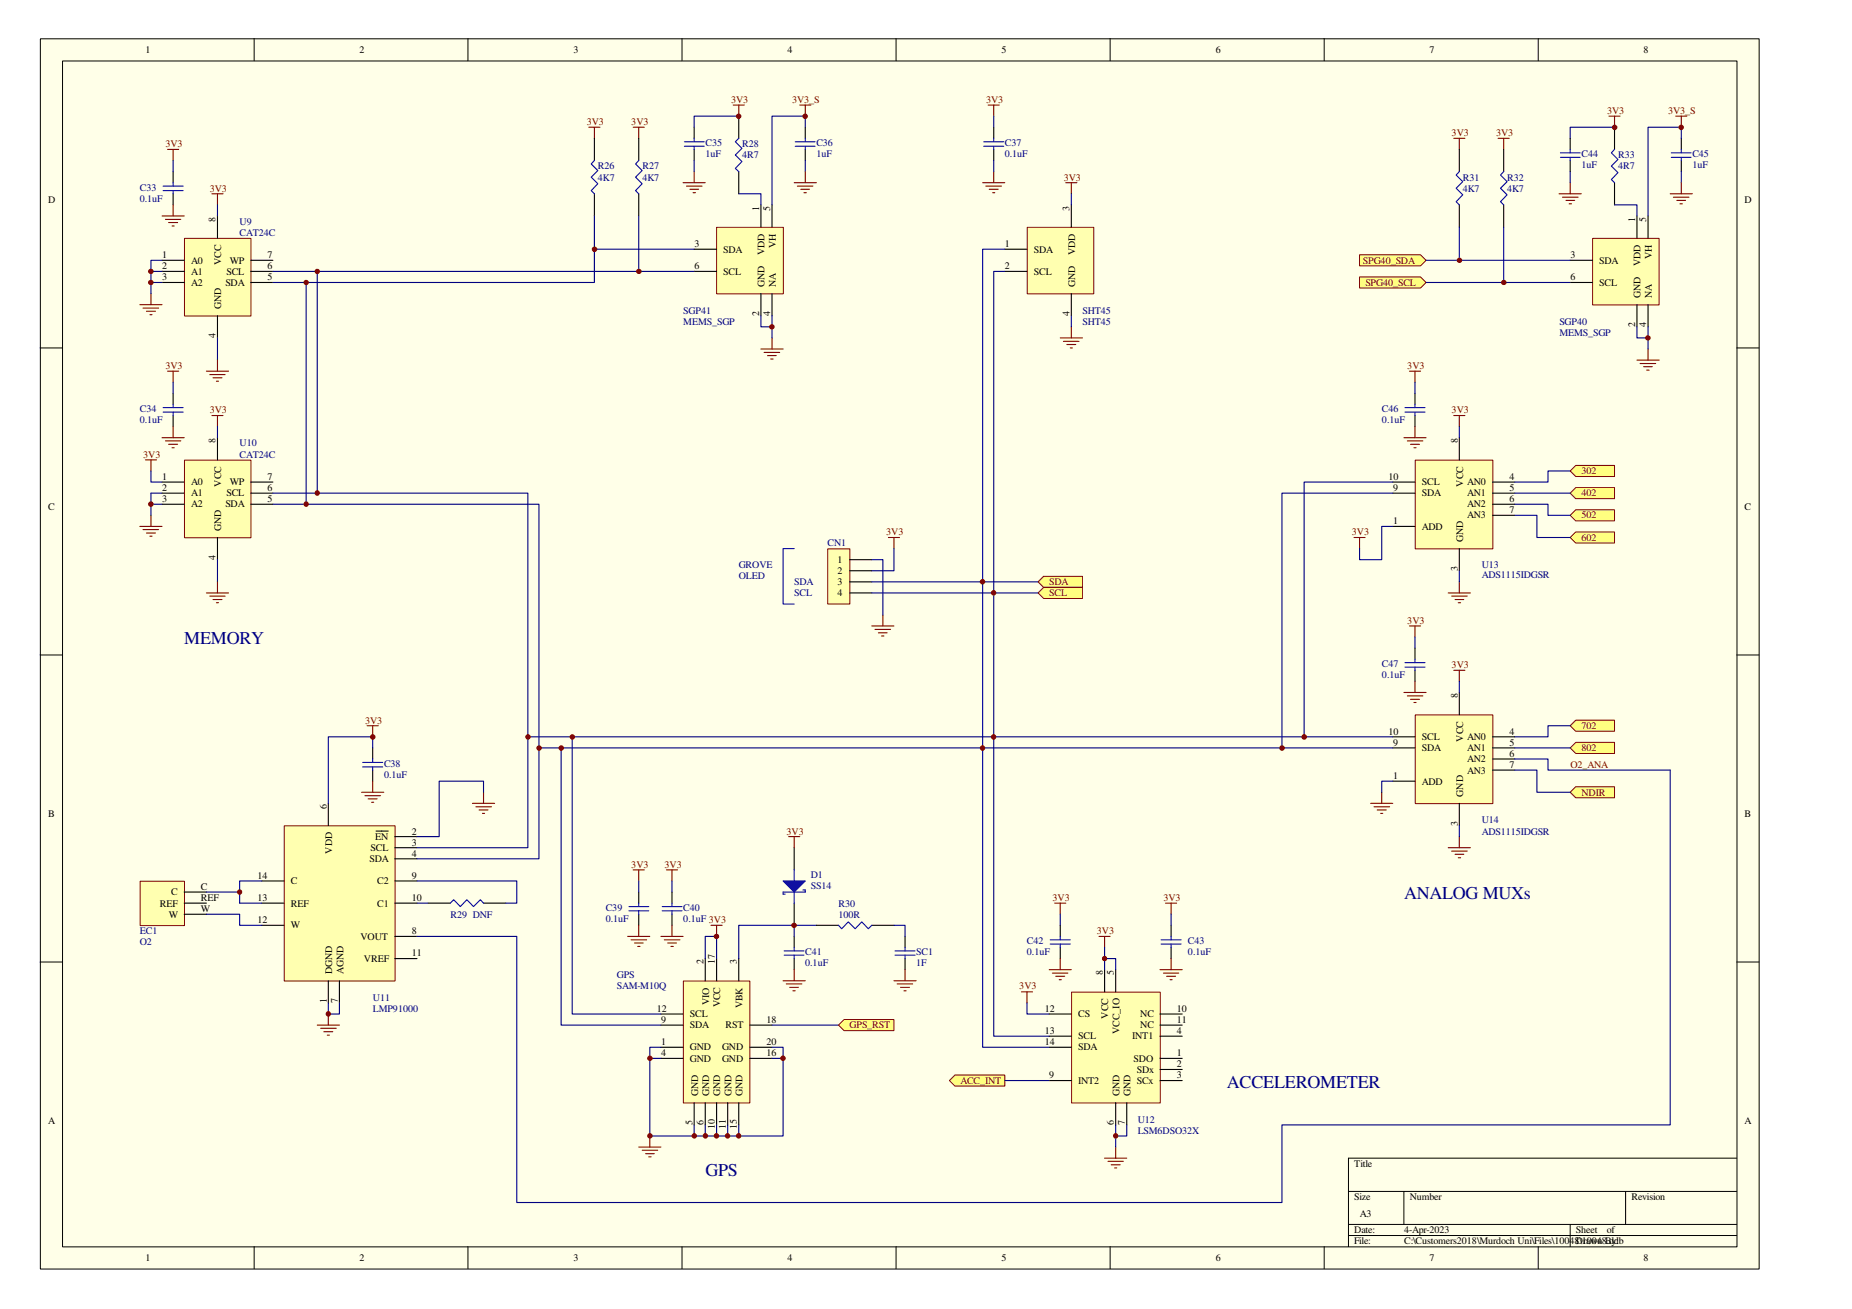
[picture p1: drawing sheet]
<svg xmlns="http://www.w3.org/2000/svg" width="297mm" height="210mm" viewBox="0 0 297 210" stroke-linecap="round" stroke-linejoin="round" font-family="sans-serif">
<path d="M6.5 6.2h275.6v197.3h-275.6z" fill="#ffffe8"/>
<g fill="none" stroke="#000" stroke-width=".16">
<path d="M6.5 6.2h275.6v197.3h-275.6zM10 9.8h268.6v190.1h-268.6zM40.8 6.2v3.5M75.1 6.2v3.5M109.4 6.2v3.5M143.7 6.2v3.5M178.1 6.2v3.5M212.4 6.2v3.5M246.7 6.2v3.5M6.4 55.8h3.6M278.5 55.8h3.6M6.4 105h3.6"/>
<path d="M278.5 105h3.6M6.4 154.3h3.6M278.5 154.3h3.6M40.8 199.9v3.6M75.1 199.9v3.6M109.4 199.9v3.6M143.7 199.9v3.6M178.1 199.9v3.6M212.4 199.9v3.6M216.3 191.1h62.2M216.3 196.3h62.2M216.3 198.1h62.2"/>
<path d="M225.2 191.1v5.2M246.7 199.9v3.6M251.8 196.3v3.6M260.7 191.1v5.2M278.5 185.7h-62.2v14.2"/>
</g>
<path d="M115 36.5h10.6v10.6h-10.6z" fill="#ffffb0"/>
<path d="M114.9 36.4h10.7v10.7h-10.7z" fill="none" stroke="#800000" stroke-width=".16"/>
<path d="M111.3 40h3.6M122 32.9v3.5M123.8 32.9v3.5M111.3 43.5h3.6M122 47.1v3.5M123.8 47.1v3.5" fill="none" stroke="#000" stroke-width=".18"/>
<path d="M255.5 38.3h10.6v10.6h-10.6z" fill="#ffffb0"/>
<path d="M255.4 38.2h10.7v10.7h-10.7z" fill="none" stroke="#800000" stroke-width=".16"/>
<path d="M262.5 34.6v3.6M264.3 34.6v3.6M251.8 41.7h3.6M251.8 45.3h3.6M262.5 48.9v3.5M264.3 48.9v3.5" fill="none" stroke="#000" stroke-width=".18"/>
<path d="M29.6 38.3h10.7v12.4h-10.7z" fill="#ffffb0"/>
<path d="M29.6 38.2h10.7v12.5h-10.7z" fill="none" stroke="#800000" stroke-width=".16"/>
<path d="M27.8 27.5v1.8M27.8 31.1v1.8M34.9 34.6v3.6M26 41.7h3.5M26 43.5h3.5M26 45.3h3.5M34.9 50.6v3.6M40.2 41.7h3.6M40.2 43.5h3.6M40.2 45.3h3.6" fill="none" stroke="#000" stroke-width=".18"/>
<path d="M26.2 30.6h3.2M26.2 29.8h3.2M27.8 29.3v.5M27.8 30.6v.5" fill="none" stroke="#00f" stroke-width=".18"/>
<g fill="none" stroke="#800000" stroke-width=".18">
<path d="M26 34.6h3.5M26.5 35.2h2.5M26.9 24h1.8M27 35.7h1.5M27.6 36.2h.3M27.8 24v1.7M27.8 32.9v1.7M22.4 48.9h3.6M22.9 49.4h2.5M23.5 49.9h1.4M24 50.5h.4M24.2 47.1v1.8"/>
<path d="M33.1 59.5h3.6M34.9 57.7v1.8M33.7 60.1h2.4M34.2 60.6h1.4M34.7 61.1h.3"/>
</g>
<path d="M27.8 25.7v1.8M24.2 43.5h1.8M24.2 45.3h1.8M26 41.7h-1.8v5.4M34.9 54.2v3.5" fill="none" stroke="#000080" stroke-width=".18"/>
<circle cx="24.2" cy="43.5" r=".35" fill="#800000"/>
<circle cx="24.2" cy="43.5" r=".35" fill="none" stroke="#800000" stroke-width=".16"/>
<circle cx="24.2" cy="45.3" r=".35" fill="#800000"/>
<circle cx="24.2" cy="45.3" r=".35" fill="none" stroke="#800000" stroke-width=".16"/>
<g fill="none" stroke="#800000" stroke-width=".18">
<path d="M117.6 16.8h1.8M118.5 16.8v1.8M128.3 16.8h1.7M129.2 16.8v1.8M258.1 18.6h1.7M259 18.6v1.8M268.8 18.6h1.8M269.7 18.6v1.8M94.4 20.4h1.8M95.3 20.4v1.8M101.6 20.4h1.7M102.4 20.4v1.8"/>
<path d="M109.6 29.3h3.5M110.1 29.8h2.5M110.7 30.4h1.4M111.2 30.9h.3M111.3 27.5v1.8M127.4 29.3h3.5M127.9 29.8h2.5M128.4 30.4h1.4M128.9 30.9h.4M129.2 27.5v1.8M250.1 31.1h3.5M250.6 31.6h2.5"/>
<path d="M251.2 32.1h1.4M251.7 32.7h.4M251.8 29.3v1.8M267.9 31.1h3.5M268.4 31.6h2.5M268.9 32.1h1.4M269.4 32.7h.4M269.7 29.3v1.8M122 56h3.6M122.6 56.5h2.5M123.1 57h1.4M123.6 57.6h.4"/>
<path d="M123.8 54.2v1.8M262.5 57.7h3.6M263.1 58.3h2.5M263.6 58.8h1.4M264.1 59.4h.4M264.3 56v1.7"/>
</g>
<g fill="none" stroke="#000080" stroke-width=".18">
<path d="M118.5 18.6h-7.2v1.8M95.3 34.6v5.4h16M102.4 34.6v8.9h8.9M111.3 25.7v1.8M118.5 31.1h3.5v1.8M129.2 20.4v-1.8h-5.4v14.3M129.2 25.7v1.8M251.8 27.5v1.8M259 32.9h3.5v1.7M259 20.4h-7.2v1.8M269.7 22.2v-1.8h-5.4v14.2M269.7 27.5v1.8"/>
<path d="M122 50.6v1.8h1.8M123.8 50.6v3.6M262.5 52.4v1.8h1.8M264.3 52.4v3.6"/>
</g>
<g fill="none" stroke="#000" stroke-width=".18">
<path d="M118.5 18.6v3.6M95.3 22.2v3.5M95.3 31.1v3.5M102.4 22.2v3.5M102.4 31.1v3.5M111.3 20.4v1.8M111.3 24v1.7M118.5 27.5v3.6M129.2 20.4v1.8M129.2 24v1.7M251.8 22.2v1.8M251.8 25.7v1.8"/>
<path d="M259 20.4v3.6M259 29.3v3.6M269.7 22.2v1.8M269.7 25.7v1.8"/>
</g>
<g fill="none" stroke="#00f" stroke-width=".18">
<path d="M95.3 25.7l-.5 .6 1.1 1-1.1 1.1 1.1 1.1-1.1 1.1 .5 .5M102.4 25.7l-.5 .6 1.1 1-1.1 1.1 1.1 1.1-1.1 1.1 .5 .5M109.8 23.5h3.1M109.8 22.7h3.1M111.3 22.2v.5M111.3 23.5v.5M118.5 22.2l-.6 .5 1.1 1.1-1.1 1 1.1 1.1-1.1 1.1 .6 .5M127.5 23.5h3.2M127.5 22.7h3.2M129.2 22.2v.5M129.2 23.5v.5M250.3 25.2h3.1"/>
<path d="M250.3 24.5h3.1M251.8 24v.5M251.8 25.2v.5M259 24l-.6 .5 1.1 1.1-1.1 1 1.1 1.1-1.1 1.1 .6 .5M268.1 25.2h3.1M268.1 24.5h3.1M269.7 24v.5M269.7 25.2v.5"/>
</g>
<path d="M132.8 88.1h3.5v8.8h-3.5z" fill="#ffffb0"/>
<path d="M132.8 88h3.5v8.9h-3.5z" fill="none" stroke="#800000" stroke-width=".16"/>
<path d="M136.3 89.7h3.5M136.3 91.5h3.5M136.3 93.3h3.5M136.3 95.1h3.5" fill="none" stroke="#000" stroke-width=".18"/>
<path d="M141.6 98.6v1.8M142.5 86.2h1.8M143.4 86.2v1.8M139.8 100.4h3.6M140.3 100.9h2.5M140.9 101.5h1.4M141.4 102h.4" fill="none" stroke="#800000" stroke-width=".18"/>
<path d="M127.4 88h-1.8v8.9h1.8" fill="none" stroke="#00f" stroke-width=".18"/>
<path d="M171.9 159.1h14.2v17.8h-14.2z" fill="#ffffb0"/>
<path d="M171.9 159.1h14.2v17.8h-14.2z" fill="none" stroke="#800000" stroke-width=".16"/>
<g fill="none" stroke="#000" stroke-width=".18">
<path d="M177.2 155.5v3.5M178.9 155.5v3.5M168.3 173.3h3.5M168.3 166.2h3.5M168.3 167.9h3.5M168.3 162.6h3.5M178.9 176.8v3.6M180.7 176.8v3.6M186.1 169.7h3.5M186.1 171.5h3.5M186.1 173.3h3.5M186.1 166.2h3.5"/>
<path d="M186.1 162.6h3.5M186.1 164.4h3.5"/>
</g>
<path d="M164.8 36.5h10.6v10.6h-10.6z" fill="#ffffb0"/>
<path d="M164.8 36.4h10.6v10.7h-10.6z" fill="none" stroke="#800000" stroke-width=".16"/>
<path d="M159.4 20.4v1.8M159.4 24v1.7M161.2 40h3.5M171.8 32.9v3.5M161.2 43.5h3.5M171.8 47.1v3.5M59.8 119.9v1.8M59.8 123.5v1.8" fill="none" stroke="#000" stroke-width=".18"/>
<path d="M157.8 23.5h3.2M157.8 22.7h3.2M159.4 22.2v.5M159.4 23.5v.5M58.2 123h3.2M58.2 122.3h3.2M59.8 121.7v.6M59.8 123v.5" fill="none" stroke="#00f" stroke-width=".18"/>
<g fill="none" stroke="#800000" stroke-width=".18">
<path d="M158.5 16.8h1.8M159.4 16.8v1.8M157.6 29.3h3.6M158.1 29.8h2.5M158.7 30.4h1.4M159.2 30.9h.4M159.4 27.5v1.8M170.9 29.3h1.8M171.8 29.3v1.8M170.1 54.2h3.5M170.6 54.7h2.5M171.1 55.2h1.4"/>
<path d="M171.7 55.8h.3M171.8 52.4v1.8M58.9 116.4h1.8M59.8 116.4v1.8M58 127h3.5M58.5 127.6h2.5M59.1 128.1h1.4M59.6 128.7h.3M59.8 125.3v1.7"/>
</g>
<path d="M159.4 18.6v1.8M159.4 25.7v1.8M171.8 31.1v1.8M171.8 50.6v1.8" fill="none" stroke="#000080" stroke-width=".18"/>
<path d="M45.6 132.5h17.8v24.8h-17.8z" fill="#ffffb0"/>
<path d="M45.6 132.4h17.8v24.9h-17.8z" fill="none" stroke="#800000" stroke-width=".16"/>
<g fill="none" stroke="#000" stroke-width=".18">
<path d="M52.7 128.8v3.6M60.3 133.3h2M63.3 137.7h3.6M63.3 135.9h3.6M63.3 134.2h3.6M42 141.3h3.5M42 148.4h3.5M42 144.8h3.5M52.7 157.3v3.5M54.4 157.3v3.5M63.3 141.3h3.6M63.3 144.8h3.6"/>
<path d="M63.3 150.2h3.6M63.3 153.7h3.6"/>
</g>
<path d="M22.5 141.4h7.1v7h-7.1z" fill="#ffffb0"/>
<path d="M22.5 141.3h7.1v7.1h-7.1z" fill="none" stroke="#800000" stroke-width=".16"/>
<path d="M29.5 143h3.6M29.5 146.6h3.6M29.5 144.8h3.6M68.7 144.8h3.5M77.6 144.8h3.5" fill="none" stroke="#000" stroke-width=".18"/>
<path d="M59.8 119.9v-1.7h-7.1v10.6M33.1 146.6h5.3v1.8h3.6M38.4 144.8h3.6M42 141.3h-3.6v1.7h-5.3M66.9 141.3h16v3.5h-1.8M66.9 144.8h1.8M52.7 160.8v1.8h1.7v-1.8" fill="none" stroke="#000080" stroke-width=".18"/>
<path d="M50.9 164.4h3.5M51.4 164.9h2.5M51.9 165.4h1.5M52.5 166h.3M52.7 162.6v1.8" fill="none" stroke="#800000" stroke-width=".18"/>
<path d="M72.2 144.8l.6-.5 1 1.1 1.1-1.1 1 1.1 1.1-1.1 .6 .5" fill="none" stroke="#00f" stroke-width=".18"/>
<path d="M227 114.7h12.4v14.2h-12.4z" fill="#ffffb0"/>
<path d="M227 114.6h12.4v14.3h-12.4z" fill="none" stroke="#800000" stroke-width=".16"/>
<path d="M223.4 119.9h3.5M223.4 118.2h3.5M234.1 111v3.6M239.4 119.9h3.5M239.4 118.2h3.5M223.4 125.3h3.5M234.1 128.8v3.6M239.4 121.7h3.5M239.4 123.5h3.5" fill="none" stroke="#000" stroke-width=".18"/>
<path d="M227 73.8h12.4v14.2h-12.4z" fill="#ffffb0"/>
<path d="M227 73.8h12.4v14.2h-12.4z" fill="none" stroke="#800000" stroke-width=".16"/>
<path d="M223.4 79.1h3.5M223.4 77.3h3.5M234.1 70.2v3.5M239.4 79.1h3.5M239.4 77.3h3.5M223.4 84.4h3.5M234.1 88v3.5M239.4 80.9h3.5M239.4 82.6h3.5" fill="none" stroke="#000" stroke-width=".18"/>
<path d="M109.6 157.4h10.7v19.5h-10.7z" fill="#ffffb0"/>
<path d="M109.6 157.3h10.7v19.6h-10.7z" fill="none" stroke="#800000" stroke-width=".16"/>
<g fill="none" stroke="#000" stroke-width=".18">
<path d="M113.1 153.7v3.6M114.9 153.7v3.6M118.5 153.7v3.6M106 167.9h3.6M106 162.6h3.6M106 164.4h3.6M106 169.7h3.6M111.3 176.8v3.6M113.1 176.8v3.6M114.9 176.8v3.6M116.7 176.8v3.6M118.5 176.8v3.6"/>
<path d="M120.3 167.9h3.5M120.3 164.4h3.5M120.3 169.7h3.5"/>
</g>
<path d="M38.4 143v1.8" fill="none" stroke="#000080" stroke-width=".18"/>
<circle cx="59.8" cy="118.2" r=".37" fill="#800000"/>
<circle cx="59.8" cy="118.2" r=".37" fill="none" stroke="#800000" stroke-width=".16"/>
<circle cx="38.4" cy="143" r=".35" fill="#800000"/>
<circle cx="38.4" cy="143" r=".35" fill="none" stroke="#800000" stroke-width=".16"/>
<circle cx="52.6" cy="162.6" r=".35" fill="#800000"/>
<circle cx="52.6" cy="162.6" r=".35" fill="none" stroke="#800000" stroke-width=".16"/>
<path d="M34 31.1h1.8M34.9 31.1v1.8" fill="none" stroke="#800000" stroke-width=".18"/>
<path d="M34.9 32.9v1.7" fill="none" stroke="#000080" stroke-width=".18"/>
<path d="M29.6 73.8h10.7v12.4h-10.7z" fill="#ffffb0"/>
<path d="M29.6 73.8h10.7v12.4h-10.7z" fill="none" stroke="#800000" stroke-width=".16"/>
<path d="M26 77.3h3.5M26 79.1h3.5M27.8 63.1v1.8M27.8 66.6v1.8M34.9 70.2v3.5M40.2 77.3h3.6M40.2 79.1h3.6M26 80.9h3.5M34.9 86.2v3.5M40.2 80.9h3.6" fill="none" stroke="#000" stroke-width=".18"/>
<path d="M26.2 66.1h3.2M26.2 65.4h3.2M27.8 64.9v.5M27.8 66.1v.5" fill="none" stroke="#00f" stroke-width=".18"/>
<g fill="none" stroke="#800000" stroke-width=".18">
<path d="M26.9 59.5h1.8M27.8 59.5v1.8M26 70.2h3.5M26.5 70.7h2.5M27 71.2h1.5M27.6 71.8h.3M27.8 68.4v1.8M34 66.6h1.8M34.9 66.6v1.8M22.4 84.4h3.6M22.9 84.9h2.5M23.5 85.5h1.4"/>
<path d="M24 86h.4M24.2 82.6v1.8M33.1 95.1h3.6M33.7 95.6h2.4M34.2 96.1h1.4M34.7 96.6h.3M34.9 93.3v1.8"/>
</g>
<path d="M26 79.1h-1.8v3.5M27.8 61.3v1.8M34.9 68.4v1.8M24.2 80.9h1.8M34.9 89.7v3.6" fill="none" stroke="#000080" stroke-width=".18"/>
<circle cx="24.2" cy="80.8" r=".36" fill="#800000"/>
<circle cx="24.2" cy="80.8" r=".36" fill="none" stroke="#800000" stroke-width=".16"/>
<path d="M23.3 73.7h1.8M24.2 73.7v1.8" fill="none" stroke="#800000" stroke-width=".18"/>
<path d="M24.2 75.5v1.8h1.8" fill="none" stroke="#000080" stroke-width=".18"/>
<circle cx="264.3" cy="54.2" r=".35" fill="#800000"/>
<circle cx="264.3" cy="54.2" r=".35" fill="none" stroke="#800000" stroke-width=".16"/>
<circle cx="259" cy="20.4" r=".36" fill="#800000"/>
<circle cx="259" cy="20.4" r=".36" fill="none" stroke="#800000" stroke-width=".16"/>
<path d="M251.8 75.5l.9-.9h6.2v1.8h-6.2z" fill-rule="evenodd" fill="#ffff80"/>
<path d="M251.8 75.5l.9-.9h6.2v1.8h-6.2z" fill="none" stroke="#800000" stroke-width=".16"/>
<path d="M251.8 79.1l.9-.9h6.2v1.8h-6.2z" fill-rule="evenodd" fill="#ffff80"/>
<path d="M251.8 79.1l.9-.9h6.2v1.8h-6.2z" fill="none" stroke="#800000" stroke-width=".16"/>
<path d="M251.8 82.6l.9-.9h6.2v1.8h-6.2z" fill-rule="evenodd" fill="#ffff80"/>
<path d="M251.8 82.6l.9-.9h6.2v1.8h-6.2z" fill="none" stroke="#800000" stroke-width=".16"/>
<path d="M252.7 85.3h6.2v1.8h-6.2l-.9-.9z" fill-rule="evenodd" fill="#ffff80"/>
<path d="M252.7 85.3h6.2v1.8h-6.2l-.9-.9z" fill="none" stroke="#800000" stroke-width=".16"/>
<path d="M251.8 116.4l.9-.9h6.2v1.8h-6.2z" fill-rule="evenodd" fill="#ffff80"/>
<path d="M251.8 116.4l.9-.9h6.2v1.8h-6.2z" fill="none" stroke="#800000" stroke-width=".16"/>
<path d="M251.8 119.9l.9-.9h6.2v1.8h-6.2z" fill-rule="evenodd" fill="#ffff80"/>
<path d="M251.8 119.9l.9-.9h6.2v1.8h-6.2z" fill="none" stroke="#800000" stroke-width=".16"/>
<path d="M252.7 126.2h6.2v1.7h-6.2l-.9-.9z" fill-rule="evenodd" fill="#ffff80"/>
<path d="M252.7 126.2h6.2v1.7h-6.2l-.9-.9z" fill="none" stroke="#800000" stroke-width=".16"/>
<g fill="none" stroke="#000080" stroke-width=".18">
<path d="M226.9 61.3v1.8M234.1 68.4v1.8M242.9 79.1h8.9M251.8 75.5h-3.5v1.8h-5.4M223.4 84.4h-1.8v5.3h-3.5v-1.7M234.1 91.5v1.8M242.9 80.9h5.4v1.7h3.5M242.9 82.6h3.6v3.6h5.3M226.9 102.2v1.7M234.1 109.3v1.7M242.9 119.9h8.9M251.8 116.4h-3.5v1.8h-5.4"/>
<path d="M223.4 125.3h-1.8v1.7M234.1 132.4v1.8M242.9 121.7h5.4v1.8h19.6M242.9 123.5h3.6v3.5h5.3M102.4 141.3v1.7M107.8 141.3v1.7M113.1 153.7v-3.5h1.8v3.5M170.1 146.6v1.8M177.2 153.7h1.7v1.8M177.2 151.9v3.6M187.8 146.6v1.8M106 169.7h-1.8v12.5h21.4v-12.5h-1.8"/>
<path d="M106 167.9h-1.8v1.8M123.8 167.9h1.8v1.8M164.7 160.8v1.8h3.6M111.3 180.4v1.8M113.1 180.4v1.8M114.9 180.4v1.8M116.7 180.4v1.8M118.5 180.4v1.8M178.9 180.4v3.5M180.7 180.4v1.8h-1.8"/>
</g>
<g fill="none" stroke="#000" stroke-width=".18">
<path d="M226.9 63.1v1.8M226.9 66.6v1.8M226.9 103.9v1.8M226.9 107.5v1.8M127.4 135.9v3.6M102.4 143v1.8M102.4 146.6v1.8M107.8 143v1.8M107.8 146.6v1.8M127.4 144.8v3.6M170.1 148.4v1.8M170.1 151.9v1.8"/>
<path d="M187.8 148.4v1.8M187.8 151.9v1.8"/>
</g>
<g fill="none" stroke="#00f" stroke-width=".18">
<path d="M225.3 66.1h3.3M225.3 65.4h3.3M226.9 64.9v.5M226.9 66.1v.5M225.3 107h3.3M225.3 106.3h3.3M226.9 105.7v.6M226.9 107v.5M127.4 139.5v1.8M100.9 146h3.2M100.9 145.4h3.2M102.4 144.8v.6"/>
<path d="M102.4 146v.6M106.2 146h3.2M106.2 145.4h3.2M107.8 144.8v.6M107.8 146v.6M127.4 143v1.8M128.8 142.7h.4v.3h-3.6v.4h.3M168.4 151.4h3.3M168.4 150.7h3.3M170.1 150.2v.5M170.1 151.4v.5M186.2 151.4h3.2"/>
<path d="M186.2 150.7h3.2M187.8 150.2v.5M187.8 151.4v.5"/>
</g>
<g fill="none" stroke="#800000" stroke-width=".18">
<path d="M226.1 59.5h1.7M226.9 59.5v1.8M225.2 70.2h3.5M225.7 70.7h2.5M226.2 71.2h1.5M226.8 71.8h.3M226.9 68.4v1.8M233.2 66.6h1.7M234.1 66.6v1.8M217.2 86.2h1.7M218.1 86.2v1.8M232.3 95.1h3.5"/>
<path d="M232.8 95.6h2.5M233.4 96.1h1.4M233.9 96.6h.4M234.1 93.3v1.8M225.2 111h3.5M225.7 111.6h2.5M226.1 100.4h1.7M226.2 112.1h1.5M226.8 112.6h.3M226.9 100.4v1.8M226.9 109.3v1.7M233.2 107.5h1.7"/>
<path d="M234.1 107.5v1.8M101.6 139.5h1.7M102.4 139.5v1.8M106.9 139.5h1.8M107.8 139.5v1.8M219.8 128.8h3.6M220.4 129.4h2.5M220.9 129.9h1.4M221.4 130.4h.4M221.6 127v1.8M232.3 135.9h3.5M232.8 136.5h2.5"/>
<path d="M233.4 137h1.4M233.9 137.5h.4M234.1 134.2v1.7M100.7 150.2h3.5M101.2 150.7h2.5M101.8 151.2h1.4M102.3 151.8h.4M102.4 148.4v1.8M106 150.2h3.6M106.5 150.7h2.5M107.1 151.2h1.4M107.6 151.8h.4"/>
<path d="M107.8 148.4v1.8M114 148.4h1.8M114.9 148.4v1.8M163.8 159h1.8M164.7 159v1.8M168.3 155.5h3.5M168.8 156h2.5M169.2 144.8h1.7M169.3 156.5h1.5M169.9 157.1h.3M170.1 144.8v1.8M170.1 153.7v1.8"/>
<path d="M176.3 150.2h1.8M177.2 150.2v1.7M186.1 155.5h3.5M186.6 156h2.5M186.9 144.8h1.8M187.1 156.5h1.4M187.7 157.1h.3M187.8 144.8v1.8M187.8 153.7v1.8M177.2 185.7h3.5M177.7 186.2h2.5M178.2 186.8h1.5"/>
<path d="M178.8 187.3h.3M178.9 183.9v1.8"/>
</g>
<path d="M125.6 141.3h3.6l-1.8 1.7z" fill="#00f"/>
<path d="M125.6 141.3h3.6l-1.8 1.7zM125.8 153.2h3.1M125.8 152.5h3.1M127.4 151.9v.6M127.4 153.2v.5M134.5 148.4l.5 .5 1.1-1.1 1.1 1.1 1-1.1 1.1 1.1 .5-.5M143.5 153.2h3.3M143.5 152.5h3.3M145.2 151.9v.6M145.2 153.2v.5" fill="none" stroke="#00f" stroke-width=".18"/>
<path d="M126.5 134.2h1.8M127.4 134.2v1.7M125.6 157.3h3.6M126.1 157.8h2.5M126.7 158.3h1.4M127.2 158.9h.3M127.4 155.5v1.8M143.4 157.3h3.5M143.9 157.8h2.5M144.4 158.3h1.5M145 158.9h.3M145.2 155.5v1.8" fill="none" stroke="#800000" stroke-width=".18"/>
<path d="M127.4 150.2v1.7M127.4 153.7v1.8M130.9 148.4h3.6M139.8 148.4h3.6M145.2 150.2v1.7M145.2 153.7v1.8" fill="none" stroke="#000" stroke-width=".18"/>
<path d="M127.4 148.4h-8.9v5.3M127.4 148.4v1.8M127.4 148.4h3.5M143.4 148.4h1.8v1.8" fill="none" stroke="#000080" stroke-width=".18"/>
<circle cx="114.9" cy="150.2" r=".35" fill="#800000"/>
<circle cx="114.9" cy="150.2" r=".35" fill="none" stroke="#800000" stroke-width=".16"/>
<circle cx="104.2" cy="169.7" r=".36" fill="#800000"/>
<circle cx="104.2" cy="169.7" r=".36" fill="none" stroke="#800000" stroke-width=".16"/>
<circle cx="125.6" cy="169.7" r=".36" fill="#800000"/>
<circle cx="125.6" cy="169.7" r=".36" fill="none" stroke="#800000" stroke-width=".16"/>
<circle cx="111.4" cy="182.1" r=".36" fill="#800000"/>
<circle cx="111.4" cy="182.1" r=".36" fill="none" stroke="#800000" stroke-width=".16"/>
<circle cx="113.1" cy="182.1" r=".36" fill="#800000"/>
<circle cx="113.1" cy="182.1" r=".36" fill="none" stroke="#800000" stroke-width=".16"/>
<circle cx="114.9" cy="182.1" r=".36" fill="#800000"/>
<circle cx="114.9" cy="182.1" r=".36" fill="none" stroke="#800000" stroke-width=".16"/>
<circle cx="116.7" cy="182.1" r=".36" fill="#800000"/>
<circle cx="116.7" cy="182.1" r=".36" fill="none" stroke="#800000" stroke-width=".16"/>
<circle cx="118.5" cy="182.1" r=".36" fill="#800000"/>
<circle cx="118.5" cy="182.1" r=".36" fill="none" stroke="#800000" stroke-width=".16"/>
<circle cx="177.2" cy="153.7" r=".35" fill="#800000"/>
<circle cx="177.2" cy="153.7" r=".35" fill="none" stroke="#800000" stroke-width=".16"/>
<circle cx="178.9" cy="182.1" r=".35" fill="#800000"/>
<circle cx="178.9" cy="182.1" r=".35" fill="none" stroke="#800000" stroke-width=".16"/>
<path d="M223.4 79.1h-17.8v40.8M223.4 77.3h-14.2v40.9h14.2" fill="none" stroke="#000080" stroke-width=".18"/>
<path d="M152.3 173.3l.9-.9h8v1.8h-8z" fill-rule="evenodd" fill="#ffff80"/>
<path d="M152.3 173.3l.9-.9h8v1.8h-8z" fill="none" stroke="#800000" stroke-width=".16"/>
<path d="M205.6 119.9h-48v48h10.7M209.2 118.2h-49.8v48h8.9M123.8 164.4h10.7M161.2 173.3h7.1" fill="none" stroke="#000080" stroke-width=".18"/>
<path d="M134.5 164.4l.9-.9h8v1.8h-8z" fill-rule="evenodd" fill="#ffff80"/>
<path d="M134.5 164.4l.9-.9h8v1.8h-8z" fill="none" stroke="#800000" stroke-width=".16"/>
<path d="M91.8 118.2h-7.1v17.7h-17.8M157.6 119.9h-67.6v44.5h16M159.4 118.2h-67.6v44.4h14.2" fill="none" stroke="#000080" stroke-width=".18"/>
<circle cx="91.8" cy="118.2" r=".36" fill="#800000"/>
<circle cx="91.8" cy="118.2" r=".36" fill="none" stroke="#800000" stroke-width=".16"/>
<path d="M90 119.9h-3.6v17.8h-19.5" fill="none" stroke="#000080" stroke-width=".18"/>
<circle cx="90" cy="120" r=".36" fill="#800000"/>
<circle cx="90" cy="120" r=".36" fill="none" stroke="#800000" stroke-width=".16"/>
<path d="M43.8 43.5h7.1v35.6h-7.1M43.8 45.3h5.3v35.6h-5.3M267.9 123.5v56.9h-62.3v12.4h-122.7v-42.6h-16" fill="none" stroke="#000080" stroke-width=".18"/>
<circle cx="123.8" cy="52.4" r=".35" fill="#800000"/>
<circle cx="123.8" cy="52.4" r=".35" fill="none" stroke="#800000" stroke-width=".16"/>
<circle cx="118.5" cy="18.6" r=".36" fill="#800000"/>
<circle cx="118.5" cy="18.6" r=".36" fill="none" stroke="#800000" stroke-width=".16"/>
<path d="M50.9 43.5h51.5" fill="none" stroke="#000080" stroke-width=".18"/>
<circle cx="50.9" cy="43.5" r=".35" fill="#800000"/>
<circle cx="50.9" cy="43.5" r=".35" fill="none" stroke="#800000" stroke-width=".16"/>
<circle cx="102.5" cy="43.5" r=".35" fill="#800000"/>
<circle cx="102.5" cy="43.5" r=".35" fill="none" stroke="#800000" stroke-width=".16"/>
<path d="M95.3 40v5.3h-46.2" fill="none" stroke="#000080" stroke-width=".18"/>
<circle cx="49.1" cy="45.3" r=".35" fill="#800000"/>
<circle cx="49.1" cy="45.3" r=".35" fill="none" stroke="#800000" stroke-width=".16"/>
<circle cx="95.4" cy="40" r=".36" fill="#800000"/>
<circle cx="95.4" cy="40" r=".36" fill="none" stroke="#800000" stroke-width=".16"/>
<path d="M161.2 40h-3.6v79.9" fill="none" stroke="#000080" stroke-width=".18"/>
<circle cx="157.6" cy="120" r=".36" fill="#800000"/>
<circle cx="157.6" cy="120" r=".36" fill="none" stroke="#800000" stroke-width=".16"/>
<path d="M161.2 43.5h-1.8v74.7" fill="none" stroke="#000080" stroke-width=".18"/>
<circle cx="159.4" cy="118.2" r=".36" fill="#800000"/>
<circle cx="159.4" cy="118.2" r=".36" fill="none" stroke="#800000" stroke-width=".16"/>
<path d="M49.1 80.9h37.3v39" fill="none" stroke="#000080" stroke-width=".18"/>
<circle cx="49.1" cy="80.8" r=".35" fill="#800000"/>
<circle cx="49.1" cy="80.8" r=".35" fill="none" stroke="#800000" stroke-width=".16"/>
<circle cx="86.5" cy="120" r=".36" fill="#800000"/>
<circle cx="86.5" cy="120" r=".36" fill="none" stroke="#800000" stroke-width=".16"/>
<path d="M50.9 79.1h33.8v39.1" fill="none" stroke="#000080" stroke-width=".18"/>
<circle cx="84.7" cy="118.2" r=".36" fill="#800000"/>
<circle cx="84.7" cy="118.2" r=".36" fill="none" stroke="#800000" stroke-width=".16"/>
<circle cx="50.9" cy="79.1" r=".35" fill="#800000"/>
<circle cx="50.9" cy="79.1" r=".35" fill="none" stroke="#800000" stroke-width=".16"/>
<path d="M139.8 89.7h1.8v8.9M139.8 93.3h17.8M139.8 95.1h19.6M143.4 88v3.5h-3.6" fill="none" stroke="#000080" stroke-width=".18"/>
<path d="M218.1 40.9h9.7l.9 .8-.9 .9h-9.7z" fill-rule="evenodd" fill="#ffff80"/>
<path d="M218.1 40.9h9.7l.9 .8-.9 .9h-9.7z" fill="none" stroke="#800000" stroke-width=".16"/>
<path d="M218.1 44.4h9.7l.9 .9-.9 .9h-9.7z" fill-rule="evenodd" fill="#ffff80"/>
<path d="M218.1 44.4h9.7l.9 .9-.9 .9h-9.7z" fill="none" stroke="#800000" stroke-width=".16"/>
<path d="M234.1 36.4v5.3M228.7 45.3h23.1M228.7 41.7h23.1" fill="none" stroke="#000080" stroke-width=".18"/>
<path d="M233.2 22.2h1.7M234.1 22.2v1.8M240.3 22.2h1.8M241.2 22.2v1.8" fill="none" stroke="#800000" stroke-width=".18"/>
<path d="M234.1 24v3.5M234.1 32.9v3.5M241.2 24v3.5M241.2 32.9v3.5" fill="none" stroke="#000" stroke-width=".18"/>
<path d="M234.1 27.5l-.5 .6 1 1-1 1.1 1 1-1 1.1 .5 .6M241.2 27.5l-.5 .6 1 1-1 1.1 1 1-1 1.1 .5 .6" fill="none" stroke="#00f" stroke-width=".18"/>
<circle cx="234.1" cy="41.7" r=".35" fill="#800000"/>
<circle cx="234.1" cy="41.7" r=".35" fill="none" stroke="#800000" stroke-width=".16"/>
<path d="M241.2 36.4v8.9" fill="none" stroke="#000080" stroke-width=".18"/>
<circle cx="241.2" cy="45.3" r=".35" fill="#800000"/>
<circle cx="241.2" cy="45.3" r=".35" fill="none" stroke="#800000" stroke-width=".16"/>
<circle cx="209.2" cy="118.2" r=".37" fill="#800000"/>
<circle cx="209.2" cy="118.2" r=".37" fill="none" stroke="#800000" stroke-width=".16"/>
<path d="M205.6 119.9h17.8" fill="none" stroke="#000080" stroke-width=".18"/>
<circle cx="205.6" cy="120" r=".37" fill="#800000"/>
<circle cx="205.6" cy="120" r=".37" fill="none" stroke="#800000" stroke-width=".16"/>
<path d="M166.5 93.3l.9-.9h6.2v1.8h-6.2z" fill-rule="evenodd" fill="#ffff80"/>
<path d="M166.5 93.3l.9-.9h6.2v1.8h-6.2z" fill="none" stroke="#800000" stroke-width=".16"/>
<path d="M166.5 95.1l.9-.9h6.2v1.8h-6.2z" fill-rule="evenodd" fill="#ffff80"/>
<path d="M166.5 95.1l.9-.9h6.2v1.8h-6.2z" fill="none" stroke="#800000" stroke-width=".16"/>
<path d="M159.4 95.1h7.1" fill="none" stroke="#000080" stroke-width=".18"/>
<circle cx="159.4" cy="95.1" r=".36" fill="#800000"/>
<circle cx="159.4" cy="95.1" r=".36" fill="none" stroke="#800000" stroke-width=".16"/>
<path d="M157.6 93.3h8.9" fill="none" stroke="#000080" stroke-width=".18"/>
<circle cx="157.6" cy="93.3" r=".36" fill="#800000"/>
<circle cx="157.6" cy="93.3" r=".36" fill="none" stroke="#800000" stroke-width=".16"/>
<path d="M75.8 128.8h3.5M76.3 129.4h2.5M76.8 129.9h1.5M77.4 130.4h.3M77.6 127v1.8" fill="none" stroke="#800000" stroke-width=".18"/>
<path d="M77.6 127v-1.7h-7.2v8.9h-3.5" fill="none" stroke="#000080" stroke-width=".18"/>
<circle cx="269.6" cy="20.4" r=".36" fill="#800000"/>
<circle cx="269.6" cy="20.4" r=".36" fill="none" stroke="#800000" stroke-width=".16"/>
<circle cx="129.1" cy="18.6" r=".36" fill="#800000"/>
<circle cx="129.1" cy="18.6" r=".36" fill="none" stroke="#800000" stroke-width=".16"/>
<path d="M102.4 183.9h3.6M103 184.4h2.5M103.5 185h1.4M104.1 185.5h.3M104.2 182.2v1.7" fill="none" stroke="#800000" stroke-width=".18"/>
<circle cx="104.2" cy="182.1" r=".36" fill="#800000"/>
<circle cx="104.2" cy="182.1" r=".36" fill="none" stroke="#800000" stroke-width=".16"/>
<circle cx="127.4" cy="148.4" r=".35" fill="#800000"/>
<circle cx="127.4" cy="148.4" r=".35" fill="none" stroke="#800000" stroke-width=".16"/>
<g font-size="2.9" fill="#000080">
<text x="29.5" y="103.3">MEMORY</text>
<text x="225.2" y="144.2">ANALOG MUXs</text>
<text x="196.8" y="174.4">ACCELEROMETER</text>
<text x="113.2" y="188.6">GPS</text>
</g>
<g font-size="1.6">
<text x="23.3" y="8.5">1</text>
<text x="57.7" y="8.5">2</text>
<text x="92" y="8.5">3</text>
<text x="126.3" y="8.5">4</text>
<text x="160.7" y="8.5">5</text>
<text x="195" y="8.5">6</text>
<text x="229.3" y="8.5">7</text>
<text x="263.6" y="8.5">8</text>
<text x="7.7" y="32.5">D</text>
<text x="34.6" y="35.6" transform="rotate(-90 34.6 35.6)">8</text>
<text x="121.7" y="33.8" transform="rotate(-90 121.7 33.8)">1</text>
<text x="123.5" y="33.8" transform="rotate(-90 123.5 33.8)">5</text>
<text x="171.5" y="33.8" transform="rotate(-90 171.5 33.8)">3</text>
<text x="262.3" y="35.6" transform="rotate(-90 262.3 35.6)">1</text>
<text x="264" y="35.6" transform="rotate(-90 264 35.6)">5</text>
<text x="279.8" y="32.5">D</text>
<text x="26" y="41.4">1</text>
<text x="42.9" y="41.4">7</text>
<text x="111.4" y="39.6">3</text>
<text x="116" y="40.5">SDA</text>
<text x="122.6" y="40.9" transform="rotate(-90 122.6 40.9)">VDD</text>
<text x="124.4" y="39.8" transform="rotate(-90 124.4 39.8)">VH</text>
<text x="161.2" y="39.6">1</text>
<text x="165.8" y="40.5">SDA</text>
<text x="172.4" y="40.9" transform="rotate(-90 172.4 40.9)">VDD</text>
<text x="251.9" y="41.4">3</text>
<text x="264.9" y="41.6" transform="rotate(-90 264.9 41.6)">VH</text>
<text x="26" y="43.2">2</text>
<text x="26" y="45">3</text>
<text x="30.6" y="42.3">A0</text>
<text x="30.6" y="44.1">A1</text>
<text x="30.6" y="45.8">A2</text>
<text x="35.5" y="42.5" transform="rotate(-90 35.5 42.5)">VCC</text>
<text x="36.1" y="45.8">SDA</text>
<text x="36.3" y="44.1">SCL</text>
<text x="36.9" y="42.3">WP</text>
<text x="42.9" y="43.2">6</text>
<text x="42.9" y="45">5</text>
<text x="111.4" y="43.2">6</text>
<text x="116" y="44.1">SCL</text>
<text x="122.6" y="46" transform="rotate(-90 122.6 46)">GND</text>
<text x="124.4" y="46" transform="rotate(-90 124.4 46)">NA</text>
<text x="161.2" y="43.2">2</text>
<text x="165.8" y="44.1">SCL</text>
<text x="172.4" y="46" transform="rotate(-90 172.4 46)">GND</text>
<text x="251.9" y="45">6</text>
<text x="256.5" y="42.3">SDA</text>
<text x="256.5" y="45.8">SCL</text>
<text x="263.1" y="47.8" transform="rotate(-90 263.1 47.8)">GND</text>
<text x="263.1" y="42.7" transform="rotate(-90 263.1 42.7)">VDD</text>
<text x="264.9" y="47.8" transform="rotate(-90 264.9 47.8)">NA</text>
<text x="35.5" y="49.6" transform="rotate(-90 35.5 49.6)">GND</text>
<text x="121.7" y="50.7" transform="rotate(-90 121.7 50.7)">2</text>
<text x="123.5" y="50.7" transform="rotate(-90 123.5 50.7)">4</text>
<text x="171.5" y="50.7" transform="rotate(-90 171.5 50.7)">4</text>
<text x="262.3" y="52.4" transform="rotate(-90 262.3 52.4)">2</text>
<text x="264" y="52.4" transform="rotate(-90 264 52.4)">4</text>
<text x="34.6" y="54.2" transform="rotate(-90 34.6 54.2)">4</text>
<text x="34.6" y="71.1" transform="rotate(-90 34.6 71.1)">8</text>
<text x="233.8" y="71.1" transform="rotate(-90 233.8 71.1)">8</text>
<text x="26" y="76.9">1</text>
<text x="30.6" y="77.8">A0</text>
<text x="36.9" y="77.8">WP</text>
<text x="42.9" y="76.9">7</text>
<text x="222.7" y="76.9">10</text>
<text x="228" y="77.8">SCL</text>
<text x="235.3" y="77.8">AN0</text>
<text x="242.1" y="76.9">4</text>
<text x="7.7" y="81.7">C</text>
<text x="26" y="78.7">2</text>
<text x="26" y="80.5">3</text>
<text x="30.6" y="79.6">A1</text>
<text x="30.6" y="81.4">A2</text>
<text x="35.5" y="78" transform="rotate(-90 35.5 78)">VCC</text>
<text x="36.1" y="81.4">SDA</text>
<text x="36.3" y="79.6">SCL</text>
<text x="42.9" y="78.7">6</text>
<text x="42.9" y="80.5">5</text>
<text x="223.4" y="78.7">9</text>
<text x="228" y="79.6">SDA</text>
<text x="234.7" y="78" transform="rotate(-90 234.7 78)">VCC</text>
<text x="235.3" y="81.4">AN2</text>
<text x="235.3" y="83.1">AN3</text>
<text x="235.3" y="79.6">AN1</text>
<text x="242.1" y="80.5">6</text>
<text x="242.1" y="82.3">7</text>
<text x="242.1" y="78.7">5</text>
<text x="279.8" y="81.7">C</text>
<text x="34.6" y="89.7" transform="rotate(-90 34.6 89.7)">4</text>
<text x="35.5" y="85.1" transform="rotate(-90 35.5 85.1)">GND</text>
<text x="223.4" y="84">1</text>
<text x="228" y="84.9">ADD</text>
<text x="234.7" y="86.9" transform="rotate(-90 234.7 86.9)">GND</text>
<text x="134.3" y="90.3">1</text>
<text x="134.3" y="92">2</text>
<text x="134.3" y="93.8">3</text>
<text x="134.3" y="95.6">4</text>
<text x="233.8" y="91.5" transform="rotate(-90 233.8 91.5)">3</text>
<text x="233.8" y="112" transform="rotate(-90 233.8 112)">8</text>
<text x="222.7" y="117.8">10</text>
<text x="223.4" y="119.6">9</text>
<text x="228" y="118.7">SCL</text>
<text x="234.7" y="118.9" transform="rotate(-90 234.7 118.9)">VCC</text>
<text x="235.3" y="118.7">AN0</text>
<text x="242.1" y="119.6">5</text>
<text x="242.1" y="117.8">4</text>
<text x="223.4" y="124.9">1</text>
<text x="228" y="125.8">ADD</text>
<text x="228" y="120.5">SDA</text>
<text x="235.3" y="122.3">AN2</text>
<text x="235.3" y="124">AN3</text>
<text x="235.3" y="120.5">AN1</text>
<text x="242.1" y="121.4">6</text>
<text x="242.1" y="123.1">7</text>
<text x="7.7" y="130.9">B</text>
<text x="52.4" y="129.8" transform="rotate(-90 52.4 129.8)">6</text>
<text x="234.7" y="127.8" transform="rotate(-90 234.7 127.8)">GND</text>
<text x="279.8" y="130.9">B</text>
<text x="53.3" y="136.9" transform="rotate(-90 53.3 136.9)">VDD</text>
<text x="59.4" y="136.5">SCL</text>
<text x="60.2" y="134.7">EN</text>
<text x="66" y="133.8">2</text>
<text x="66" y="137.4">4</text>
<text x="66" y="135.6">3</text>
<text x="233.8" y="132.4" transform="rotate(-90 233.8 132.4)">3</text>
<text x="27.4" y="143.6">C</text>
<text x="32.2" y="142.7">C</text>
<text x="41.3" y="140.9">14</text>
<text x="46.6" y="141.8">C</text>
<text x="59.3" y="138.3">SDA</text>
<text x="60.5" y="141.8">C2</text>
<text x="66" y="140.9">9</text>
<text x="25.7" y="145.4">REF</text>
<text x="27.1" y="147.2">W</text>
<text x="32.2" y="144.5">REF</text>
<text x="32.2" y="146.3">W</text>
<text x="41.3" y="148">12</text>
<text x="41.3" y="144.5">13</text>
<text x="46.6" y="148.9">W</text>
<text x="46.6" y="145.4">REF</text>
<text x="60.5" y="145.4">C1</text>
<text x="66" y="149.8">8</text>
<text x="66" y="144.5">10</text>
<text x="57.8" y="150.7">VOUT</text>
<text x="58.4" y="154.2">VREF</text>
<text x="66" y="153.3">11</text>
<text x="112.9" y="154.6" transform="rotate(-90 112.9 154.6)">2</text>
<text x="114.6" y="154.6" transform="rotate(-90 114.6 154.6)">17</text>
<text x="118.2" y="154.6" transform="rotate(-90 118.2 154.6)">3</text>
<text x="52.4" y="160.8" transform="rotate(-90 52.4 160.8)">1</text>
<text x="53.3" y="156.2" transform="rotate(-90 53.3 156.2)">DGND</text>
<text x="54.2" y="160.8" transform="rotate(-90 54.2 160.8)">7</text>
<text x="55.1" y="156.2" transform="rotate(-90 55.1 156.2)">AGND</text>
<text x="113.7" y="161.2" transform="rotate(-90 113.7 161.2)">VIO</text>
<text x="115.5" y="161.5" transform="rotate(-90 115.5 161.5)">VCC</text>
<text x="119.1" y="161.7" transform="rotate(-90 119.1 161.7)">VBK</text>
<text x="176.9" y="156.4" transform="rotate(-90 176.9 156.4)">8</text>
<text x="178.6" y="156.4" transform="rotate(-90 178.6 156.4)">5</text>
<text x="105.3" y="162.2">12</text>
<text x="106" y="164">9</text>
<text x="106" y="167.6">1</text>
<text x="110.7" y="163.1">SCL</text>
<text x="110.7" y="164.9">SDA</text>
<text x="116.4" y="164.9">RST</text>
<text x="122.9" y="167.6">20</text>
<text x="122.9" y="164">18</text>
<text x="167.6" y="165.8">13</text>
<text x="167.6" y="167.6">14</text>
<text x="167.6" y="162.2">12</text>
<text x="172.9" y="166.7">SCL</text>
<text x="172.9" y="163.1">CS</text>
<text x="177.8" y="163.3" transform="rotate(-90 177.8 163.3)">VCC</text>
<text x="179.5" y="165.8" transform="rotate(-90 179.5 165.8)">VCC_IO</text>
<text x="181.6" y="166.7">INT1</text>
<text x="182.9" y="163.1">NC</text>
<text x="182.9" y="164.9">NC</text>
<text x="188.8" y="162.2">10</text>
<text x="188.8" y="164">11</text>
<text x="188.8" y="165.8">4</text>
<text x="106" y="169.3">4</text>
<text x="110.7" y="170.2">GND</text>
<text x="110.7" y="168.4">GND</text>
<text x="115.8" y="168.4">GND</text>
<text x="115.8" y="170.2">GND</text>
<text x="122.9" y="169.3">16</text>
<text x="168.3" y="172.9">9</text>
<text x="172.9" y="168.4">SDA</text>
<text x="172.9" y="173.8">INT2</text>
<text x="181.8" y="170.2">SDO</text>
<text x="182.3" y="172">SDx</text>
<text x="182.3" y="173.8">SCx</text>
<text x="188.8" y="169.3">1</text>
<text x="188.8" y="171.1">2</text>
<text x="188.8" y="172.9">3</text>
<text x="112" y="175.8" transform="rotate(-90 112 175.8)">GND</text>
<text x="113.7" y="175.8" transform="rotate(-90 113.7 175.8)">GND</text>
<text x="115.5" y="175.8" transform="rotate(-90 115.5 175.8)">GND</text>
<text x="117.3" y="175.8" transform="rotate(-90 117.3 175.8)">GND</text>
<text x="119.1" y="175.8" transform="rotate(-90 119.1 175.8)">GND</text>
<text x="179.5" y="175.8" transform="rotate(-90 179.5 175.8)">GND</text>
<text x="181.3" y="175.8" transform="rotate(-90 181.3 175.8)">GND</text>
<text x="7.7" y="180.2">A</text>
<text x="111.1" y="180.4" transform="rotate(-90 111.1 180.4)">5</text>
<text x="112.9" y="180.4" transform="rotate(-90 112.9 180.4)">6</text>
<text x="114.6" y="181.1" transform="rotate(-90 114.6 181.1)">10</text>
<text x="116.4" y="181.1" transform="rotate(-90 116.4 181.1)">11</text>
<text x="118.2" y="181.1" transform="rotate(-90 118.2 181.1)">15</text>
<text x="178.6" y="180.4" transform="rotate(-90 178.6 180.4)">6</text>
<text x="180.4" y="180.4" transform="rotate(-90 180.4 180.4)">7</text>
<text x="279.8" y="180.2">A</text>
<text x="217.2" y="187.1">Title</text>
<text x="217.2" y="192.4">Size</text>
<text x="217.2" y="197.8">Date:</text>
<text x="218.1" y="195.1">A3</text>
<text x="225.2" y="197.8">4-Apr-2023</text>
<text x="226.1" y="192.4">Number</text>
<text x="252.8" y="197.8">Sheet</text>
<text x="257.7" y="197.8">of</text>
<text x="261.7" y="192.4">Revision</text>
<text x="23.3" y="202.2">1</text>
<text x="57.7" y="202.2">2</text>
<text x="92" y="202.2">3</text>
<text x="126.3" y="202.2">4</text>
<text x="160.7" y="202.2">5</text>
<text x="195" y="202.2">6</text>
<text x="217.2" y="199.6">File:</text>
<text x="225.2" y="199.6">C:\Customers2018\Murdoch Uni\Files\10048\10048.ddb</text>
<text x="229.3" y="202.2">7</text>
<text x="252.8" y="199.6">Drawn By:</text>
<text x="263.6" y="202.2">8</text>
</g>
<g font-size="1.6" fill="#800000">
<text x="117.3" y="16.5">3V3</text>
<text x="127" y="16.5">3V3_S</text>
<text x="158.2" y="16.5">3V3</text>
<text x="26.5" y="23.6">3V3</text>
<text x="94.1" y="20.1">3V3</text>
<text x="101.3" y="20.1">3V3</text>
<text x="232.8" y="21.8">3V3</text>
<text x="239.9" y="21.8">3V3</text>
<text x="257.8" y="18.3">3V3</text>
<text x="267.5" y="18.3">3V3_S</text>
<text x="170.6" y="29">3V3</text>
<text x="33.7" y="30.7">3V3</text>
<text x="218.6" y="42.3">SPG40_SDA</text>
<text x="219" y="45.8">SPG40_SCL</text>
<text x="26.5" y="59.1">3V3</text>
<text x="225.7" y="59.1">3V3</text>
<text x="33.7" y="66.3">3V3</text>
<text x="232.8" y="66.3">3V3</text>
<text x="23" y="73.4">3V3</text>
<text x="253.7" y="76">302</text>
<text x="253.7" y="79.6">402</text>
<text x="253.7" y="83.1">502</text>
<text x="142.2" y="85.8">3V3</text>
<text x="216.8" y="85.8">3V3</text>
<text x="253.7" y="86.7">602</text>
<text x="168.3" y="93.8">SDA</text>
<text x="168.3" y="95.6">SCL</text>
<text x="225.7" y="100">3V3</text>
<text x="232.8" y="107.1">3V3</text>
<text x="58.5" y="116">3V3</text>
<text x="253.7" y="116.9">702</text>
<text x="251.9" y="123.1">O2_ANA</text>
<text x="253.7" y="120.5">802</text>
<text x="253.7" y="127.6">NDIR</text>
<text x="126.2" y="133.8">3V3</text>
<text x="101.3" y="139.1">3V3</text>
<text x="106.6" y="139.1">3V3</text>
<text x="168.8" y="144.5">3V3</text>
<text x="175.9" y="149.8">3V3</text>
<text x="186.6" y="144.5">3V3</text>
<text x="163.5" y="158.7">3V3</text>
<text x="136.3" y="164.9">GPS_RST</text>
<text x="154" y="173.8">ACC_INT</text>
</g>
<g font-size="1.6" fill="#000080">
<text x="113.2" y="23.5">C35</text>
<text x="119" y="23.6">R28</text>
<text x="130.9" y="23.5">C36</text>
<text x="161.2" y="23.5">C37</text>
<text x="95.9" y="27.2">R26</text>
<text x="95.9" y="29">4K7</text>
<text x="103" y="27.2">R27</text>
<text x="103" y="29">4K7</text>
<text x="113.2" y="25.2">1uF</text>
<text x="119" y="25.4">4R7</text>
<text x="130.9" y="25.2">1uF</text>
<text x="161.2" y="25.2">0.1uF</text>
<text x="234.6" y="29">R31</text>
<text x="241.7" y="29">R32</text>
<text x="253.7" y="25.2">C44</text>
<text x="253.7" y="27">1uF</text>
<text x="259.5" y="25.4">R33</text>
<text x="259.5" y="27.2">4R7</text>
<text x="271.4" y="25.2">C45</text>
<text x="271.4" y="27">1uF</text>
<text x="22.4" y="30.6">C33</text>
<text x="22.4" y="32.3">0.1uF</text>
<text x="234.6" y="30.7">4K7</text>
<text x="241.7" y="30.7">4K7</text>
<text x="38.4" y="36.1">U9</text>
<text x="38.4" y="37.8">CAT24C</text>
<text x="109.6" y="50.3">SGP41</text>
<text x="109.6" y="52.1">MEMS_SGP</text>
<text x="173.6" y="50.3">SHT45</text>
<text x="173.6" y="52.1">SHT45</text>
<text x="250.1" y="52.1">SGP40</text>
<text x="250.1" y="53.8">MEMS_SGP</text>
<text x="22.4" y="66.1">C34</text>
<text x="22.4" y="67.9">0.1uF</text>
<text x="38.4" y="71.6">U10</text>
<text x="221.7" y="66.1">C46</text>
<text x="221.7" y="67.9">0.1uF</text>
<text x="38.4" y="73.4">CAT24C</text>
<text x="132.7" y="87.6">CN1</text>
<text x="118.5" y="91.1">GROVE</text>
<text x="118.5" y="92.9">OLED</text>
<text x="127.4" y="93.8">SDA</text>
<text x="127.4" y="95.6">SCL</text>
<text x="237.7" y="91.1">U13</text>
<text x="237.7" y="92.8">ADS1115IDGSR</text>
<text x="221.7" y="107">C47</text>
<text x="221.7" y="108.8">0.1uF</text>
<text x="61.6" y="123">C38</text>
<text x="61.6" y="124.8">0.1uF</text>
<text x="237.7" y="132">U14</text>
<text x="237.7" y="133.8">ADS1115IDGSR</text>
<text x="130" y="140.7">D1</text>
<text x="130" y="142.5">SS14</text>
<text x="22.4" y="149.8">EC1</text>
<text x="72.3" y="147.2">R29 DNF</text>
<text x="97.2" y="146">C39</text>
<text x="97.2" y="147.8">0.1uF</text>
<text x="109.6" y="146">C40</text>
<text x="109.6" y="147.8">0.1uF 3V3</text>
<text x="134.5" y="145.4">R30</text>
<text x="134.5" y="147.2">100R</text>
<text x="22.4" y="151.6">O2</text>
<text x="129.2" y="153.2">C41</text>
<text x="129.2" y="154.9">0.1uF</text>
<text x="146.9" y="153.2">SC1</text>
<text x="146.9" y="154.9">1F</text>
<text x="164.7" y="151.4">C42</text>
<text x="164.7" y="153.2">0.1uF</text>
<text x="190.5" y="151.4">C43</text>
<text x="190.5" y="153.2">0.1uF</text>
<text x="59.8" y="160.4">U11</text>
<text x="98.9" y="156.9">GPS</text>
<text x="98.9" y="158.7">SAM-M10Q</text>
<text x="59.8" y="162.2">LMP91000</text>
<text x="182.5" y="180">U12</text>
<text x="182.5" y="181.8">LSM6DSO32X</text>
</g>
</svg>
